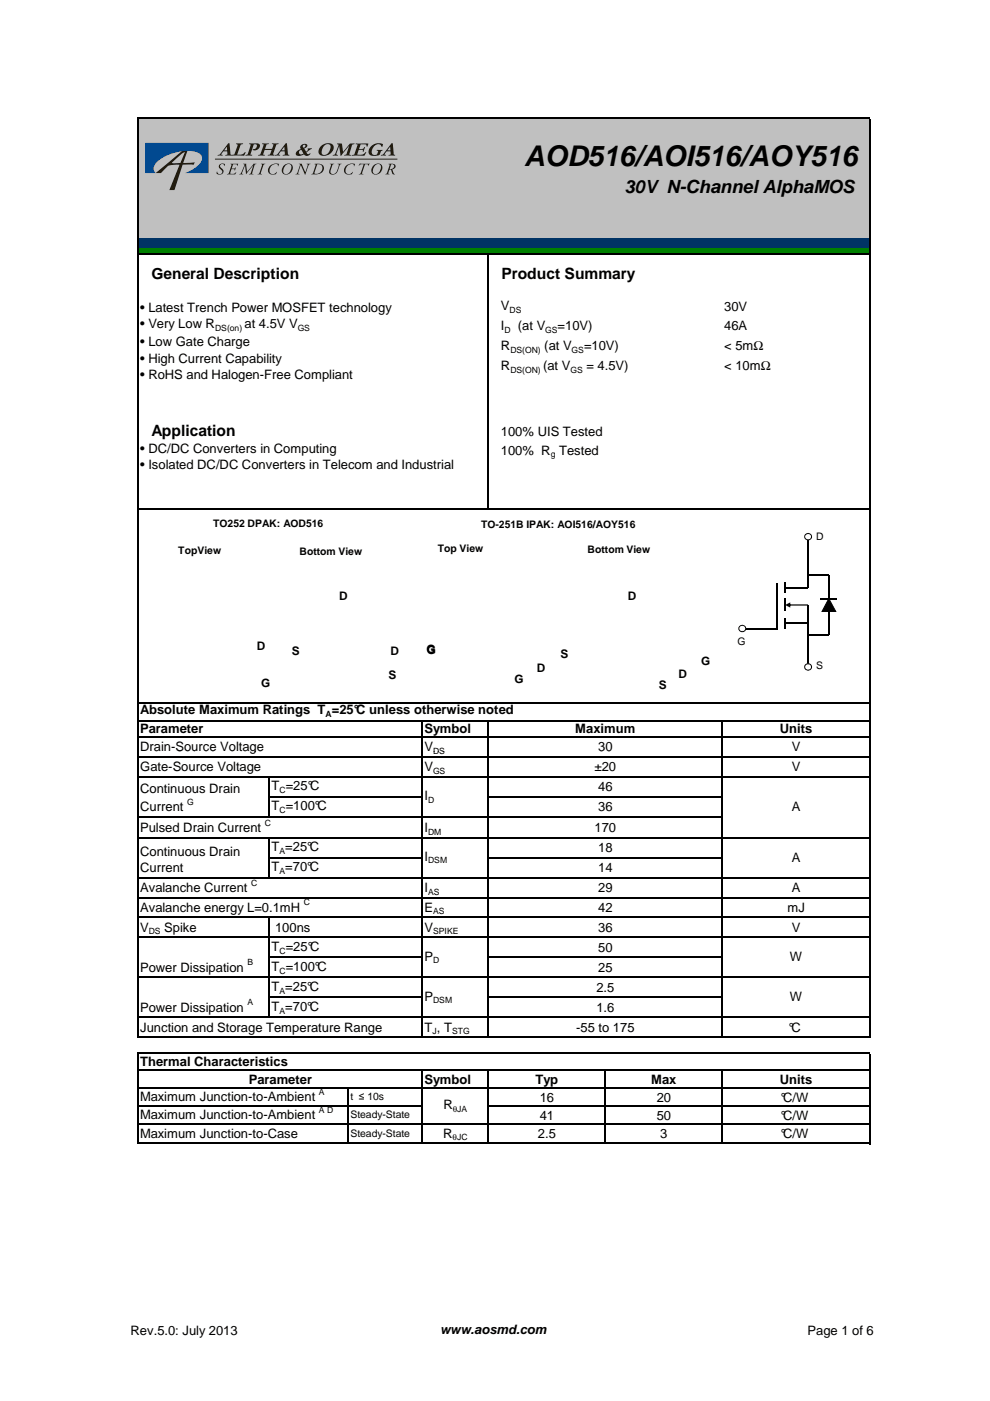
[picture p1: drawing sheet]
<svg xmlns="http://www.w3.org/2000/svg" width="210mm" height="297mm" viewBox="0 0 210 297" stroke-linecap="round" stroke-linejoin="round" font-family="sans-serif">
<path d="M29.3 25.2h155.1v25.3h-155.1z" fill="#c0c0c0"/>
<path d="M29.3 50.5h155.1v2.2h-155.1z" fill="#003365"/>
<path d="M29.3 52.7h155.1v1.2h-155.1z" fill="#008000"/>
<g fill="none" stroke="#000" stroke-width=".25">
<path d="M29.2 25v134.3M29.3 25.1h155.2M184.4 25.2v134.1M29.3 53.8h155.2M103.4 54v54M29.3 107.9h155.2M158.1 133.3h6.6M164.7 123.5v10M166.5 132.1h4.8M171.3 134.6h4.4M174 126.9h3.5M29.3 149h155.2"/>
<path d="M29.3 152.8h155.2M29.3 156.3h155.2M89.5 152.9v6.4M103.4 152.9v6.4M153 152.9v6.4"/>
</g>
<path d="M171.3 114.3v10.4M166.5 124.7h4.8M171.3 121.9h4.4M171.3 128.3v12.7M175.7 121.9v5M175.7 129.6v5" fill="none" stroke="#000" stroke-width=".3"/>
<path d="M166.4 123.5v2.3M166.4 126.9v2.7M166.4 131v2.3" fill="none" stroke="#000" stroke-width=".38"/>
<g fill="#000">
<path d="M167.3 128.1h4v.3h-4zM166.5 128.3l1.1-.6v1.1z"/>
<path d="M175.7 126.7l1.7 3.1h-3.3zM175.6 127h.3l-1.5 2.7-.1-.2h2.9l-.1 .2z"/>
</g>
<path d="M175.7 126.9l1.5 2.7h-2.9z" fill="#000"/>
<circle cx="171.3" cy="113.8" r=".71" fill="#fff"/>
<path d="M170.5 113.8a.8 .8 0 0 1 1.6 0 .8 .8 0 0 1-1.6 0zM170.7 113.8a.6 .6 0 0 0 1.2 0 .6 .6 0 0 0-1.2 0z" fill="#000"/>
<circle cx="157.4" cy="133.3" r=".72" fill="#fff"/>
<path d="M156.5 133.2a.85 .85 0 0 1 1.7 0 .85 .85 0 0 1-1.7 0zM156.7 133.2a.6 .6 0 0 0 1.2 0 .6 .6 0 0 0-1.2 0z" fill="#000"/>
<circle cx="171.3" cy="141.4" r=".71" fill="#fff"/>
<path d="M170.5 141.4a.81 .81 0 0 1 1.6 0 .81 .81 0 0 1-1.6 0zM170.7 141.4a.6 .6 0 0 0 1.2 0 .6 .6 0 0 0-1.2 0z" fill="#000"/>
<g fill="#251a05">
<path d="M50.1 30.4h1.4l-.5 .3-.7 2a1.58 1.58 0 0 0 1.7-.4h.1a.57 .57 0 0 1-.5 .7h-2.5l.1-.2 .5-.1 .7-1.9-.3-.3z"/>
<path d="M52.9 30.4h1.2a.7 .7 0 0 1 1 .3 .7 .7 0 0 1-.4 1 .72 .72 0 0 1-1.1 0l.1-.1a.61 .61 0 0 0 .6-.3 .61 .61 0 0 0-.1-.7l-.4 .1-.7 1.9v.2h.4l-.1 .2h-1.4l.5-.3 .3-.8 .4-1.2-.4-.2z"/>
<path d="M55.6 30.4h1.4l-.5 .2-.3 1h.9h.6l.3-1-.4-.1 .1-.1h1.4l-.5 .2-.1 .3-.6 1.8 .3 .2v.1l-1.4-.1a.73 .73 0 0 0 .7-.8l.1-.3h-1.5l-.3 1 .4 .1-.1 .1h-1.4l.5-.2 .2-.5 .5-1.6-.3-.2z"/>
<path d="M71.5 30.4h1l.2 1.8 1.1-1.3a1.18 1.18 0 0 1 1.4-.4l-.6 .3-.5 1.9 .3 .2v.1h-1.4v-.1a.68 .68 0 0 0 .7-.8l.3-1.2-1.7 2.1h-.1l-.3-2-.6 1.6 .3 .3v.1h-1.1l.5-.3 .7-1.7 .1-.3-.3-.1z"/>
<path d="M75.5 30.4h2.6l-.2 .7-.2-.1a.74 .74 0 0 0-.7-.5 .74 .74 0 0 0-.7 .5l-.1 .6a.79 .79 0 0 0 1.1-.4h.1l-.3 1h-.2v-.3a.64 .64 0 0 0-.9-.1l-.2 .9a1.57 1.57 0 0 0 1.8-.4 .84 .84 0 0 1-1.2 .7h-1.9l.1-.1a.45 .45 0 0 0 .6-.4l.6-1.9h-.4z"/>
<path d="M78.7 31a1.93 1.93 0 0 1 2.5-.3l-.2 .4a.97 .97 0 0 0-1-.6 .97 .97 0 0 0-.9 .7 .96 .96 0 0 0 .2 1.6 .66 .66 0 0 0 .6-.1 .66 .66 0 0 0 .2-.7l-.2-.1v-.1h1.2l-.3 .2a1.27 1.27 0 0 1-1.7 1 1.02 1.02 0 0 1-1-.7 1.02 1.02 0 0 1 .5-1.2z"/>
<path d="M46.6 34.8l.6-.1 .5 .1-.2 .4-.1-.4h-.5a.62 .62 0 0 0 .3 1.1 .79 .79 0 0 1-.2 1.1 .79 .79 0 0 1-1.1-.2l.1-.4a.53 .53 0 0 0 .7 .5 .53 .53 0 0 0 .2-.9l-.1-.1a.65 .65 0 0 1-.2-1.1z"/>
<path d="M48.9 34.7h1.6l-.2 .5a.57 .57 0 0 0-.9-.3l-.2 .7a.68 .68 0 0 0 .9-.1l-.3 .7a.42 .42 0 0 0-.3-.4 .42 .42 0 0 0-.5 .2l-.2 .7 .1 .1a1.21 1.21 0 0 0 1.2-.3l-.1 .2a.85 .85 0 0 1-1 .3l-.9-.1h.3l.2-.4 .5-1.5z"/>
<path d="M51.6 34.7h.6l.2 1.7 1-1.2a.68 .68 0 0 1 1-.5l-.4 .3-.4 1.4-.2 .4 .3 .2-.9-.1 .3-.2 .6-1.6-1.5 1.8-.2-1.8-.7 1.6 .2 .3h-.8l.1-.1a3.1 3.1 0 0 0 1-1.9z"/>
<path d="M55.4 34.7h.8l-.3 .3-.5 1.5-.1 .3 .2 .2h-.9l.4-.3 .5-1.5 .1-.3z"/>
<path d="M57.3 35.1l.6-.3 .9-.1 .4 .1-.2 .4a.74 .74 0 0 0-.7-.5 .74 .74 0 0 0-.7 .5 .98 .98 0 0 0-.5 .9 .98 .98 0 0 0 .7 .8l.5-.1 .3-.4a.56 .56 0 0 1-.8 .6 1.02 1.02 0 0 1-1-.7 1.02 1.02 0 0 1 .5-1.2z"/>
<path d="M63.4 34.7h.6l.7 1.8 .6-1.6-.3-.2h.8l-.3 .3-.8 2-.9-2-.6 1.7 .3 .3-.9-.1 .3-.1 .3-.6 .4-1.3z"/>
<path d="M70 34.7h.9l-.4 .3-.4 1.6a.85 .85 0 0 0 .9 .2 .85 .85 0 0 0 .5-.7l.3-1.2-.2-.2 .8 .1a1.85 1.85 0 0 0-.8 1.5 .98 .98 0 0 1-.9 .7 .98 .98 0 0 1-.9-.5l.4-1.5z"/>
<path d="M73.4 35.1l.6-.3 .9-.1 .4 .1-.2 .4a.74 .74 0 0 0-.7-.5 .74 .74 0 0 0-.7 .5 .98 .98 0 0 0-.5 .9 .98 .98 0 0 0 .8 .8l.4-.1 .3-.4a.56 .56 0 0 1-.7 .6 1.02 1.02 0 0 1-1.1-.7 1.02 1.02 0 0 1 .5-1.2z"/>
<path d="M76.3 34.6l2.1 .1-.3 .5-.1-.4h-.6l-.6 1.9 .2 .3-.9-.1 .4-.2 .6-1.9-.6 .1-.4 .2z"/>
<path d="M48.4 30.4h.2l.2 1.9a.39 .39 0 0 0 .4 .6l-.1 .1h-1.4l.5-.3v-.6h-.8l-.5 .6 .3 .1v.2h-1.1l.6-.3zM48.1 31.1l-.6 .8h.7z"/>
<path d="M60.6 30.4h.2l.2 1.9a.4 .4 0 0 0 .4 .6l-.1 .1h-1.4l.5-.3v-.6h-.9l-.4 .6 .3 .1v.2h-1.1l.5-.3zM60.3 31.1l-.6 .8h.6z"/>
<path d="M63.9 30.7l.5-.2a.49 .49 0 0 1 .8 .3 .49 .49 0 0 1-.6 .6l-.1 .1 .4 .7 .4-.4v-.1a.5 .5 0 0 1 .7-.3h.1v.2l-1.1 .8a.49 .49 0 0 0 .8 .1 .79 .79 0 0 1-1.4 .2 1.27 1.27 0 0 1-1.7 0 1.25 1.25 0 0 1 1.1-1.1 .57 .57 0 0 1 .1-.9zM63.6 31.9a.47 .47 0 0 0 0 .8 .47 .47 0 0 0 .7-.2l-.4-.8zM64.2 30.8a.28 .28 0 0 0 .2 .5 .28 .28 0 0 0 .3-.3 .26 .26 0 0 0-.1-.4 .26 .26 0 0 0-.4 .2z"/>
<path d="M68.1 30.9a1.79 1.79 0 0 1 2.6 0 1.92 1.92 0 0 1-1 1.9 1.92 1.92 0 0 1-2-.1 1.4 1.4 0 0 1 .4-1.8zM68.8 30.8a1.6 1.6 0 0 0-.4 2 1.43 1.43 0 0 0 1.4-.6 1.43 1.43 0 0 0 0-1.6h-.5z"/>
<path d="M83 30.4h.3l.1 1.9a.4 .4 0 0 0 .4 .6v.1h-1.5l.5-.3v-.6h-.8l-.5 .6 .3 .1v.2h-1.1l.6-.3zM82.7 31.1l-.6 .8h.7z"/>
<path d="M60.1 35.2a1.05 1.05 0 0 1 1.2-.5 1.05 1.05 0 0 1 .7 1.2 1.25 1.25 0 0 1-.9 1 1.25 1.25 0 0 1-1.3-.4v-.7zM60.7 35l-.4 .5a.83 .83 0 0 0-.3 .8 .83 .83 0 0 0 .7 .6 1.33 1.33 0 0 0 .8-2.1z"/>
<path d="M66.7 34.7a1.49 1.49 0 0 1 2 .9 1.79 1.79 0 0 1-2.3 1.4l-.4-.1 .3-.2 .6-1.6v-.2zM67.3 34.8l-.6 1.9a1.13 1.13 0 0 0 1.4-.3 1.13 1.13 0 0 0-.2-1.5z"/>
<path d="M79.1 35.2a1.05 1.05 0 0 1 1.2-.5 1.05 1.05 0 0 1 .7 1.2 1.25 1.25 0 0 1-.9 1 1.25 1.25 0 0 1-1.3-.4v-.7zM79.6 35l-.3 .5a.83 .83 0 0 0-.3 .8 .83 .83 0 0 0 .7 .6 1.33 1.33 0 0 0 .7-2.1z"/>
<path d="M82.4 34.7a1.12 1.12 0 0 1 1.5 .6l-.2 .4-.5 .3a1.07 1.07 0 0 0 .5 1l-.4-.1-.5-1-.3 .2-.2 .6 .2 .3h-.8l.3-.3 .5-1.5 .1-.3zM83 34.8l-.3 .9 .1 .1a.54 .54 0 0 0 .7-.3 .54 .54 0 0 0-.4-.7z"/>
<path d="M33 36.7h1.1a3.7 3.7 0 0 1 2.3-1.7l1.7-.1-2.2 5.4h1.1l1.7-5.4h2.4l.2-.5-2.5 .2 1-2.7-1.3 .2zM36.4 34.5l2.1-1.9 .7-.4-.9 2.4h-1.5z"/>
</g>
<path d="M45.6 33.7h38.7" fill="none" stroke="#251a05" stroke-width=".21"/>
<path d="M30.8 30.3h13.4v6.4h-5a5.3 5.3 0 0 0 3.7-3.1 1.54 1.54 0 0 0-1.4-1.4 9.8 9.8 0 0 0-8.5 2.4 1.43 1.43 0 0 0 0 2.1h-2.2z" fill="#014990"/>
<g fill="#fff">
<path d="M103.4 169h49.7v4.2h-49.7z"/>
<path d="M103.4 177.6h49.7v21.2h-49.7z"/>
</g>
<g fill="none" stroke="#000" stroke-width=".25">
<path d="M29.2 159.3v60.7M89.5 159.3v60.7M103.4 159.3v60.7M153 159.3v60.7M184.4 159.3v60.7M29.3 160.5h155.2M29.3 164.7h155.2M29.3 173.2h123.9M29.3 177.6h155.2M57.1 164.8v8.5M57.1 177.7v8.5M57.2 169h32.4"/>
<path d="M103.5 169h49.7M29.3 186.1h155.2M29.3 190.3h155.2M29.3 194.5h155.2M29.3 198.8h155.2M57.1 194.6v21.2M57.2 181.8h32.4M103.5 181.8h49.7M29.3 207.2h155.2M29.3 215.7h155.2M29.3 219.9h155.2M57.2 203h32.4"/>
<path d="M57.2 211.5h32.4M103.5 203h49.7M103.5 211.5h49.7M29.2 223.2v19.4M29.3 234.4h60.3M29.3 223.4h155.2M29.3 226.8h155.2M29.3 230.6h155.2M29.3 238.2h155.2M73.8 230.7v11.9M89.5 226.9v15.7M103.4 226.9v15.7"/>
<path d="M103.5 234.4h81M128.2 226.9v15.7M153 226.9v15.7M184.4 223.5v19.1M29.3 242.4h155.2"/>
</g>
<text font-size="6.1" x="111.2" y="35.2">AOD516/AOI516/AOY516</text>
<text font-size="3.9" x="132.4" y="40.9">30V N-Channel AlphaMOS</text>
<g font-size="3.3">
<text x="32.1" y="59.1">General Description</text>
<text x="106.3" y="59.1">Product Summary</text>
<text x="32.1" y="92.4">Application</text>
</g>
<g font-size="2.8">
<text x="106.2" y="65.7">V</text>
<text x="153.5" y="66">30V</text>
<text x="29.7" y="66.2">• Latest Trench Power MOSFET technology</text>
<text x="29.7" y="69.6">• Very Low R</text>
<text x="51.9" y="69.6">at 4.5V V</text>
<text x="106.2" y="70">I</text>
<text x="109.8" y="70">(at V</text>
<text x="118.2" y="70">=10V)</text>
<text x="153.5" y="70">46A</text>
<text x="29.7" y="73.4">• Low Gate Charge</text>
<text x="29.7" y="76.9">• High Current Capability</text>
<text x="106.2" y="74.2">R</text>
<text x="115.4" y="74.2">(at V</text>
<text x="123.8" y="74.2">=10V)</text>
<text x="153.5" y="74.2">&lt; 5mΩ</text>
<text x="29.7" y="80.3">• RoHS and Halogen-Free Compliant</text>
<text x="106.2" y="78.4">R</text>
<text x="115.1" y="78.4">(at V</text>
<text x="124.3" y="78.4">= 4.5V)</text>
<text x="153.5" y="78.4">&lt; 10mΩ</text>
<text x="106.2" y="92.4">100% UIS Tested</text>
<text x="29.7" y="96.1">• DC/DC Converters in Computing</text>
<text x="29.7" y="99.5">• Isolated DC/DC Converters in Telecom and Industrial</text>
<text x="106.2" y="96.4">100% R Tested</text>
<text x="29.7" y="151.4">Absolute Maximum Ratings T =25°C unless otherwise noted</text>
<text x="29.7" y="155.4">Parameter</text>
<text x="90" y="155.5">Symbol</text>
<text x="122" y="155.4">Maximum</text>
<text x="165.4" y="155.4">Units</text>
<text x="29.7" y="159.3">Drain-Source Voltage</text>
<text x="90" y="159.3">V</text>
<text x="126.8" y="159.3">30</text>
<text x="167.9" y="159.3">V</text>
<text x="29.7" y="163.5">Gate-Source Voltage</text>
<text x="57.6" y="167.6">T =25°C</text>
<text x="90" y="163.5">V</text>
<text x="126.1" y="163.5">±20</text>
<text x="126.8" y="167.8">46</text>
<text x="167.9" y="163.5">V</text>
<text x="29.7" y="168.1">Continuous Drain</text>
<text x="29.7" y="172">Current</text>
<text x="57.6" y="171.8">T =100°C</text>
<text x="90" y="169.6">I</text>
<text x="126.8" y="172">36</text>
<text x="167.9" y="172">A</text>
<text x="29.7" y="176.4">Pulsed Drain Current</text>
<text x="90" y="176.4">I</text>
<text x="126.1" y="176.4">170</text>
<text x="29.7" y="181.4">Continuous Drain</text>
<text x="29.7" y="184.9">Current</text>
<text x="57.6" y="184.7">T =70°C</text>
<text x="57.6" y="180.5">T =25°C</text>
<text x="90" y="182.5">I</text>
<text x="126.8" y="180.6">18</text>
<text x="126.8" y="184.9">14</text>
<text x="167.9" y="182.7">A</text>
<text x="29.7" y="189.1">Avalanche Current</text>
<text x="90" y="189.1">I</text>
<text x="126.8" y="189.1">29</text>
<text x="167.9" y="189.1">A</text>
<text x="29.7" y="193.3">Avalanche energy L=0.1mH</text>
<text x="29.7" y="197.6">V</text>
<text x="34.8" y="197.6">Spike</text>
<text x="58.3" y="197.6">100ns</text>
<text x="90" y="193.3">E</text>
<text x="90" y="197.6">V</text>
<text x="126.8" y="193.3">42</text>
<text x="126.8" y="197.6">36</text>
<text x="167" y="193.3">mJ</text>
<text x="167.9" y="197.6">V</text>
<text x="57.6" y="201.6">T =25°C</text>
<text x="90" y="203.7">P</text>
<text x="126.8" y="201.8">50</text>
<text x="167.5" y="203.8">W</text>
<text x="29.7" y="206">Power Dissipation</text>
<text x="57.6" y="205.9">T =100°C</text>
<text x="126.8" y="206">25</text>
<text x="29.7" y="214.5">Power Dissipation</text>
<text x="57.6" y="214.3">T =70°C</text>
<text x="57.6" y="210.1">T =25°C</text>
<text x="90" y="212.1">P</text>
<text x="126.4" y="210.3">2.5</text>
<text x="126.4" y="214.5">1.6</text>
<text x="167.5" y="212.3">W</text>
<text x="29.7" y="218.7">Junction and Storage Temperature Range</text>
<text x="90" y="218.7">T , T</text>
<text x="122.2" y="218.7">-55 to 175</text>
<text x="167.3" y="218.7">°C</text>
<text x="29.7" y="226">Thermal Characteristics</text>
<text x="29.7" y="233.4">Maximum Junction-to-Ambient</text>
<text x="52.7" y="229.8">Parameter</text>
<text x="90" y="229.8">Symbol</text>
<text x="113.5" y="229.8">Typ</text>
<text x="114.4" y="233.6">16</text>
<text x="138" y="229.8">Max</text>
<text x="139.2" y="233.6">20</text>
<text x="165.4" y="229.8">Units</text>
<text x="165.5" y="233.6">°C/W</text>
<text x="29.7" y="237.2">Maximum Junction-to-Ambient</text>
<text x="94" y="235.2">R</text>
<text x="114.4" y="237.4">41</text>
<text x="139.2" y="237.4">50</text>
<text x="165.5" y="237.4">°C/W</text>
<text x="29.7" y="241.2">Maximum Junction-to-Case</text>
<text x="94" y="241.3">R</text>
<text x="114" y="241.3">2.5</text>
<text x="140" y="241.3">3</text>
<text x="165.5" y="241.3">°C/W</text>
<text x="27.7" y="283">Rev.5.0: July 2013</text>
<text x="93.3" y="282.9">www.aosmd.com</text>
<text x="171.2" y="283">Page 1 of 6</text>
</g>
<g font-size="2.5">
<text x="71.9" y="127.3">D</text>
<text x="133.1" y="127.3">D</text>
<text x="54.5" y="137.8">D</text>
<text x="61.9" y="138.9">S</text>
<text x="82.3" y="144">S</text>
<text x="82.8" y="138.9">D</text>
<text x="90.4" y="138.4">G</text>
<text x="113.8" y="142.4">D</text>
<text x="118.9" y="139.5">S</text>
<text x="143.8" y="143.7">D</text>
<text x="148.7" y="141.1">G</text>
<text x="55.4" y="145.8">G</text>
<text x="109.1" y="144.9">G</text>
<text x="139.7" y="146.2">S</text>
</g>
<g font-size="2.2">
<text x="45.2" y="111.8">TO252 DPAK: AOD516</text>
<text x="102" y="111.9">TO-251B IPAK: AOI516/AOY516</text>
<text x="37.8" y="117.6">TopView</text>
<text x="63.5" y="117.8">Bottom View</text>
<text x="92.8" y="117.1">Top View</text>
<text x="124.6" y="117.3">Bottom View</text>
<text x="173" y="114.4">D</text>
<text x="156.4" y="136.8">G</text>
<text x="173" y="141.9">S</text>
<text x="74.3" y="233.3">t ≤ 10s</text>
<text x="74.3" y="237.1">Steady-State</text>
<text x="74.3" y="241.1">Steady-State</text>
</g>
<g font-size="1.8">
<text x="45.6" y="70.2">DS(on)</text>
<text x="63.1" y="70.2">GS</text>
<text x="107" y="70.5">D</text>
<text x="108" y="66.3">DS</text>
<text x="115.6" y="70.5">GS</text>
<text x="108.2" y="74.8">DS(ON)</text>
<text x="121.2" y="74.8">GS</text>
<text x="108.2" y="79">DS(ON)</text>
<text x="120.9" y="79">GS</text>
<text x="116.8" y="96.9">g</text>
<text x="69" y="152">A</text>
<text x="91.8" y="159.9">DS</text>
<text x="91.8" y="164.1">GS</text>
<text x="39.7" y="170.6">G</text>
<text x="59.3" y="168.1">C</text>
<text x="59.3" y="172.4">C</text>
<text x="90.8" y="170.2">D</text>
<text x="56.1" y="175">C</text>
<text x="90.8" y="177">DM</text>
<text x="59.3" y="181">A</text>
<text x="59.3" y="185.3">A</text>
<text x="90.8" y="183">DSM</text>
<text x="53.3" y="187.7">C</text>
<text x="64.4" y="192">C</text>
<text x="90.8" y="189.7">AS</text>
<text x="91.8" y="193.9">AS</text>
<text x="31.5" y="198.1">DS</text>
<text x="59.3" y="202.2">C</text>
<text x="91.8" y="198.1">SPIKE</text>
<text x="52.5" y="204.7">B</text>
<text x="59.3" y="206.4">C</text>
<text x="91.8" y="204.2">D</text>
<text x="52.5" y="213.1">A</text>
<text x="59.3" y="210.7">A</text>
<text x="59.3" y="214.9">A</text>
<text x="91.8" y="212.7">DSM</text>
<text x="91.7" y="219.3">J</text>
<text x="95.8" y="219.3">STG</text>
<text x="67.6" y="232.1">A</text>
<text x="67.6" y="235.9">A D</text>
<text x="96" y="235.7">θJA</text>
<text x="96" y="241.8">θJC</text>
</g>
</svg>
